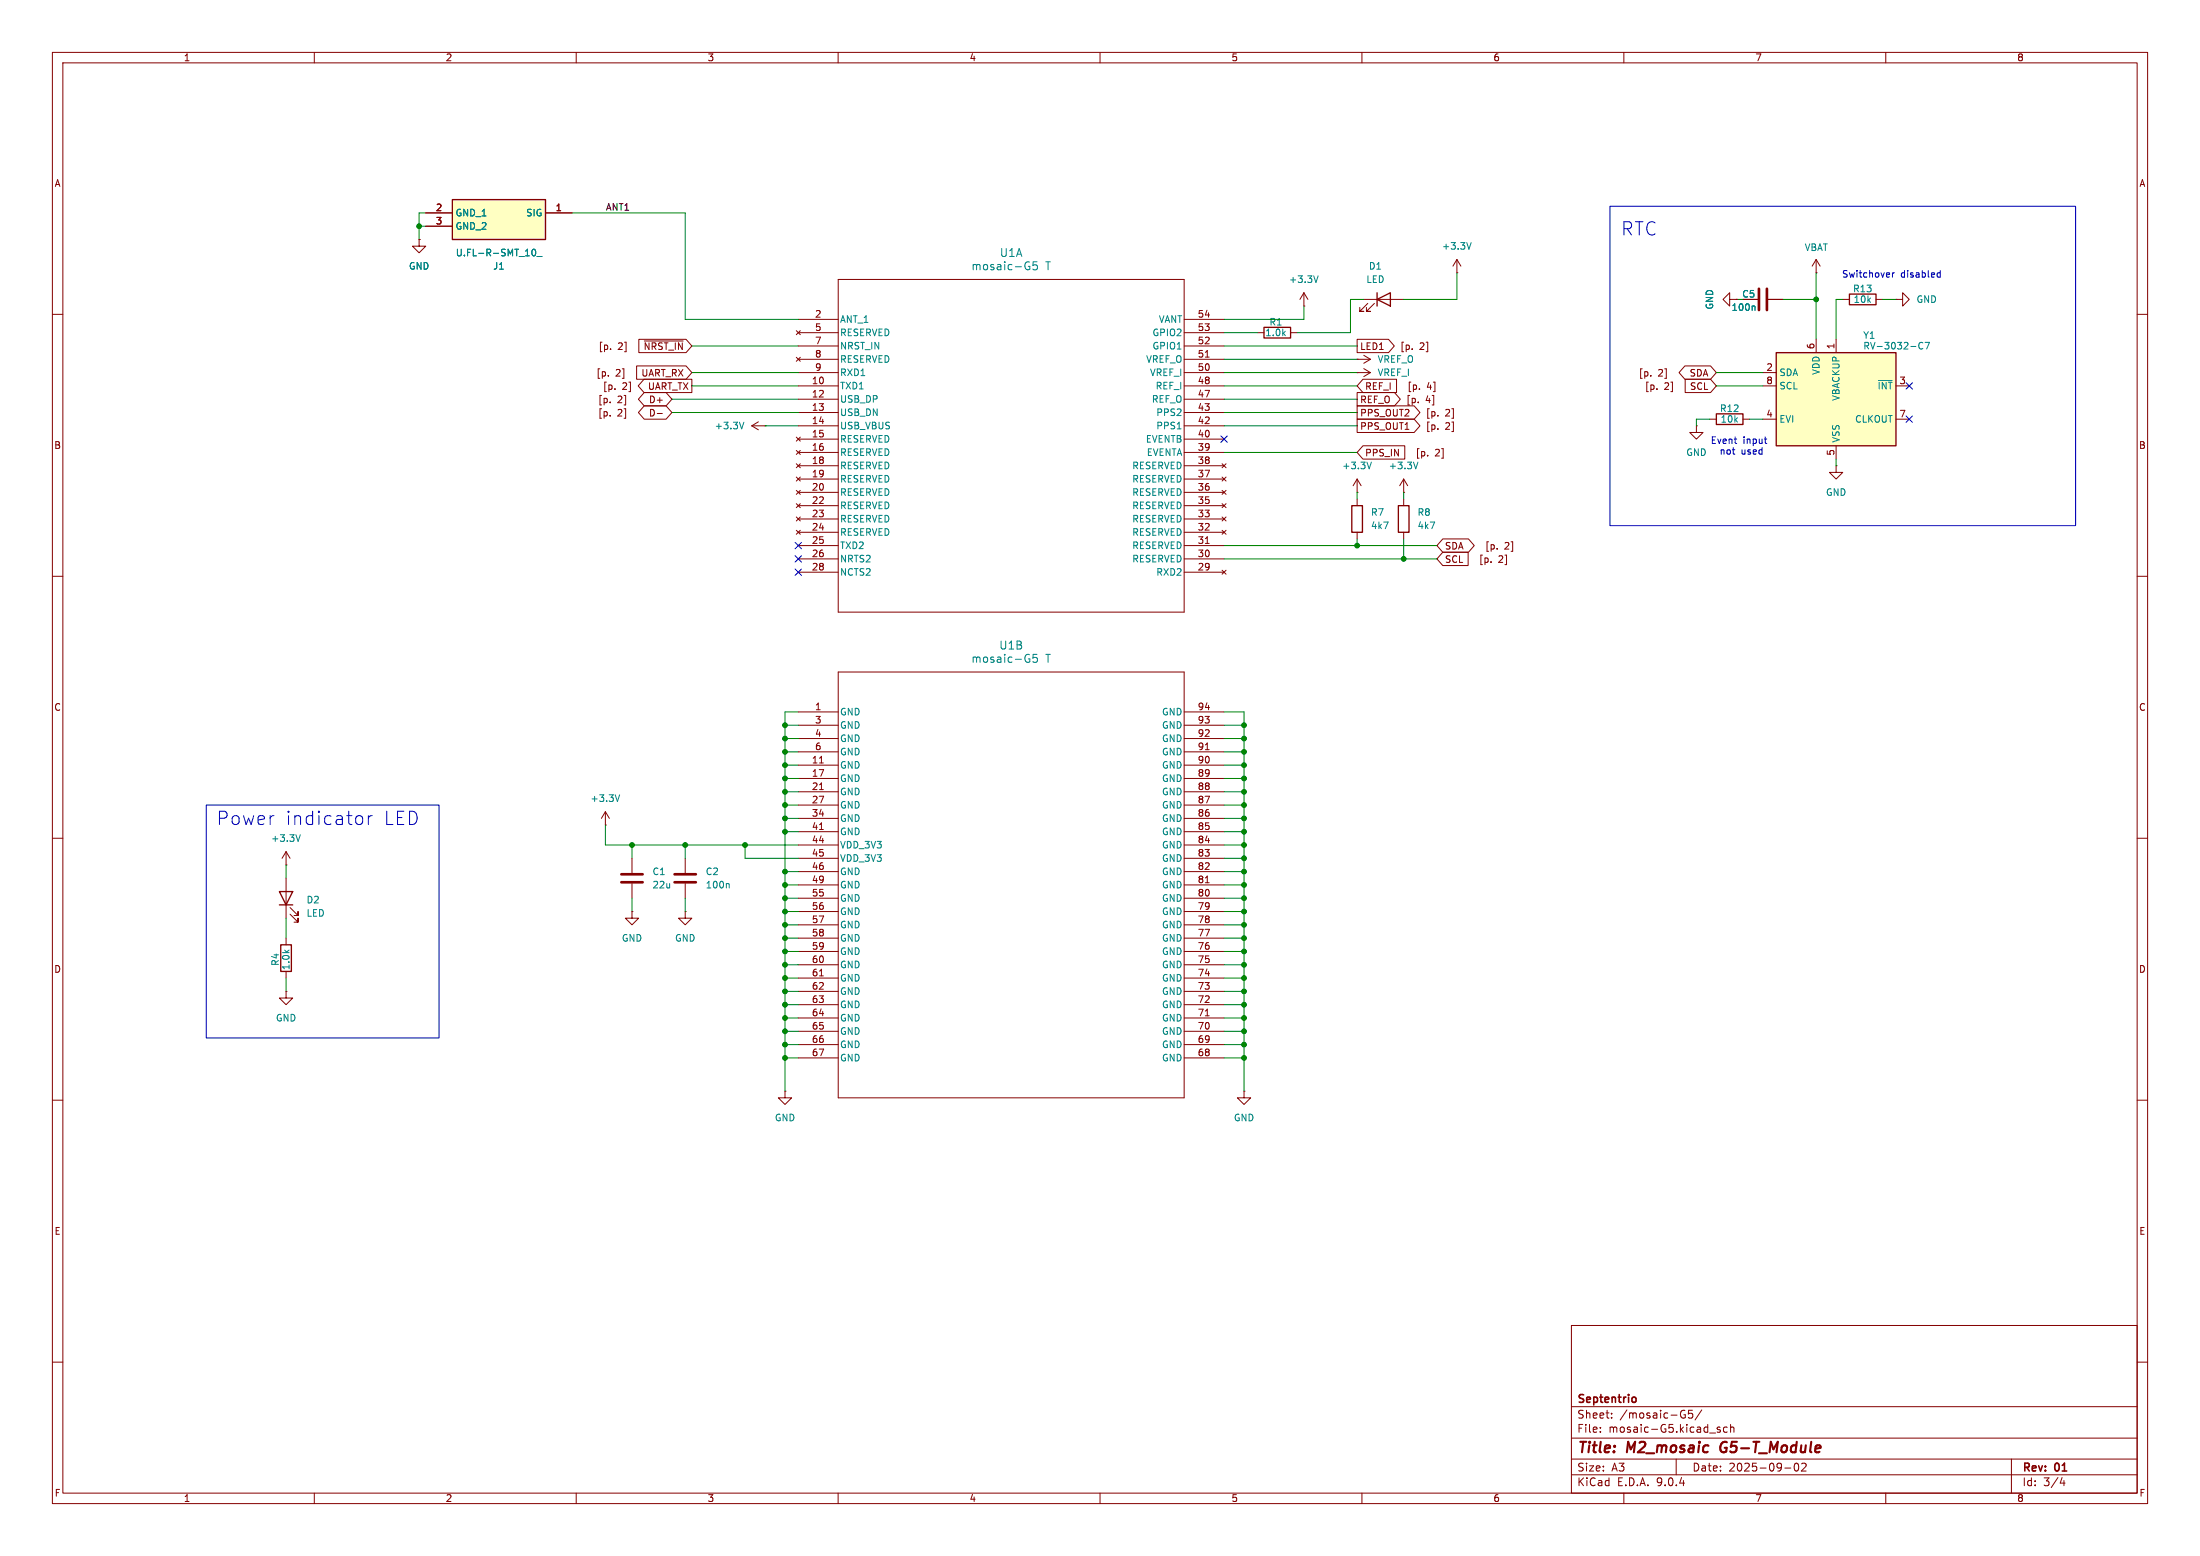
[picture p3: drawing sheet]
<svg xmlns="http://www.w3.org/2000/svg" width="420mm" height="297mm" viewBox="0 0 420 297" stroke-linecap="round" stroke-linejoin="round" font-family="sans-serif">
<path d="M0 0h420v297h-420z" fill="#fff" stroke="#fff" stroke-width=".19"/>
<g fill="none" stroke="#840000" stroke-width=".19">
<path d="M10 10h400v277h-400zM12 12h396v273h-396zM60 10v2M110 10v2M160 10v2M210 10v2M260 10v2M310 10v2M360 10v2M80 45.7v1.3h1.3l-1.3 1.3-1.3-1.3h1.3M80 45.7h.1M160 53.3h66.1v63.5h-66.1z"/>
<path d="M248.9 58.4h.1M248.9 55.9l-.7 1.3M248.9 55.9l.8 1.3M248.9 55.9v2.5M351.8 57.2h1.3M358.1 57.2h1.3M10 60h2M152 63.1l.8 .8M152 68.2l.8 .8M152.4 68.6h7.6M152.4 61h7.6M152.4 63.5h7.6"/>
<path d="M152.4 66h7.6M152.4 71.1h7.6M152.4 73.7h7.6M152.4 76.2h7.6M152.4 78.7h7.6M152.8 63.1l-.8 .8M152.8 68.2l-.8 .8M226.1 68.6h7.6M226.1 61h7.6M226.1 63.5h7.6M226.1 66h7.6M226.1 71.1h7.6"/>
<path d="M226.1 73.7h7.6M226.1 76.2h7.6M226.1 78.7h7.6M230.1 68.2h.7M240 63.5h1.3M246.4 63.5h1.2M259.1 68.6h.1M259.1 71.1h.1M259.1 68.6h2.5M259.1 71.1h2.5M260.3 67.8l1.3 .8M260.3 70.4l1.3 .7"/>
<path d="M261.6 68.6l-1.3 .7M261.6 71.1l-1.3 .8M408 60h2M143.5 81.3h2.5M143.5 81.3l1.3 .7M144.8 80.5l-1.3 .8M146 81.3h.1M152 83.4l.8 .8M152 86l.8 .7M152 88.5l.8 .8M152 91.1l.8 .7M152 93.6l.8 .8"/>
<path d="M152 96.1l.8 .8M152 98.7l.8 .7M152.4 81.3h7.6M152.4 83.8h7.6M152.4 86.4h7.6M152.4 88.9h7.6M152.4 91.4h7.6M152.4 94h7.6M152.4 96.5h7.6M152.4 99.1h7.6M152.8 83.4l-.8 .8M152.8 86l-.8 .7"/>
<path d="M152.8 88.5l-.8 .8M152.8 91.1l-.8 .7M152.8 93.6l-.8 .8M152.8 96.1l-.8 .8M152.8 98.7l-.8 .7M226.1 81.3h7.6M226.1 83.8h7.6M226.1 86.4h7.6M226.1 88.9h7.6M226.1 91.4h7.6M226.1 94h7.6M226.1 96.5h7.6"/>
<path d="M226.1 99.1h7.6M233.3 88.5l.8 .8M233.3 91.1l.8 .7M233.3 93.6l.8 .8M233.3 96.1l.8 .8M233.3 98.7l.8 .7M234.1 88.5l-.8 .8M234.1 91.1l-.8 .7M234.1 93.6l-.8 .8M234.1 96.1l-.8 .8M234.1 98.7l-.8 .7M259.1 95.3v1.2"/>
<path d="M10 110h2M152 101.2l.8 .8M152.4 101.6h7.6M152.4 104.1h7.6M152.4 106.7h7.6M152.4 109.2h7.6M152.8 101.2l-.8 .8M226.1 101.6h7.6M226.1 104.1h7.6M226.1 106.7h7.6M226.1 109.2h7.6M230.1 103.7h.7"/>
<path d="M233.3 101.2l.8 .8M233.3 108.8l.8 .8M234.1 101.2l-.8 .8M234.1 108.8l-.8 .8M259.1 101.6v1.3M408 110h2M152.4 135.9h7.6M152.4 138.4h7.6M160 128.3h66.1v81.3h-66.1zM226.1 135.9h7.6M226.1 138.4h7.6M10 160h2"/>
<path d="M115.6 157.5h.1M115.6 154.9l-.8 1.3M115.6 154.9l.7 1.3M115.6 154.9v2.6M152.4 141h7.6M152.4 143.5h7.6M152.4 146.1h7.6M152.4 148.6h7.6M152.4 151.1h7.6M152.4 153.7h7.6M152.4 156.2h7.6M152.4 158.8h7.6"/>
<path d="M156.5 145.6h.7M156.5 150.7h.7M156.5 158.3h.7M226.1 141h7.6M226.1 143.5h7.6M226.1 146.1h7.6M226.1 148.6h7.6M226.1 151.1h7.6M226.1 153.7h7.6M226.1 156.2h7.6M226.1 158.8h7.6M230.1 143.1h.7"/>
<path d="M408 160h2M54.6 165.1h.1M54.6 162.6l-.8 1.2M54.6 162.6l.8 1.2M54.6 162.6v2.5M54.6 167.6v7.7M55.4 174.5l1.5 1.5v-.7v.7h-.8M55.4 173.2l1.5 1.6v-.8v.8h-.8M130.8 163.8v2.8M130.8 168.7v2.8M152.4 161.3h7.6M152.4 163.8h7.6"/>
<path d="M152.4 166.4h7.6M152.4 168.9h7.6M152.4 171.5h7.6M152.4 174h7.6M152.4 176.5h7.6M152.4 179.1h7.6M226.1 161.3h7.6M226.1 163.8h7.6M226.1 166.4h7.6M226.1 168.9h7.6M226.1 171.5h7.6M226.1 174h7.6"/>
<path d="M226.1 176.5h7.6M226.1 179.1h7.6M230.1 168.5h.7M54.6 189.2v1.3h1.3l-1.3 1.3-1.3-1.3h1.3M54.6 189.2h.1M152.4 181.6h7.6M152.4 184.2h7.6M152.4 186.7h7.6M152.4 189.2h7.6M152.4 191.8h7.6M152.4 194.3h7.6M152.4 196.9h7.6"/>
<path d="M152.4 199.4h7.6M156.5 186.3h.7M226.1 181.6h7.6M226.1 184.2h7.6M226.1 186.7h7.6M226.1 189.2h7.6M226.1 191.8h7.6M226.1 194.3h7.6M226.1 196.9h7.6M226.1 199.4h7.6M230.1 193.9h.7M10 210h2"/>
<path d="M149.9 208.3v1.3h1.2l-1.2 1.2-1.3-1.2h1.3M149.9 208.3h.1M152.4 201.9h7.6M226.1 201.9h7.6M237.5 208.3v1.3h1.3l-1.3 1.2-1.3-1.2h1.3M237.5 208.3h.1M408 210h2M300 253h108v32h-108zM10 260h2M300 278.5h108M300 274.5h108M300 268.5h108"/>
<path d="M305.5 273.2v.2M305.5 272.5v.1M307.7 270.5v.2M307.7 269.8v.1M320 278.5v3M321.1 269.3h.6M321.4 270h.3v.5l-.3 .2-.3-.1M323.1 269.2h-.7l-.1 .7 .2-.1h.5l.2 .2-.1 .5-.2 .2-.6-.2M324.9 269.1l-1.3 1.9M328.4 272.5l-.4-.1-.2 .2 .1 .2 .5 .2v.3h-.6M329.7 272.5l-.4-.1-.3 .3 .2 .6h.5M330.4 272.5l.2-.1 .3 .1 .1 .9"/>
<path d="M330.4 271.9v1.5M342.7 279.4l.2-.1a.8 .8 0 0 1 .5 .7 .8 .8 0 0 1-.5 .8l-.2-.2-.2-.4zM343.9 279.4l.6-.1 .2 .1 .1 .3-.9 1.1h.9M384 278.5v6.5M408 260h2M60 285v2M110 285v2M160 285v2M210 285v2M260 285v2M300 281.5h108M310 285v2"/>
<path d="M340.7 280.2h1.2M360 285v2M393.7 282l-.4 1.1h.9M394 282.6v1"/>
</g>
<path d="M328.7 275.5a1.27 1.27 0 0 0 0 1.6" fill="none" stroke="#840000" stroke-width=".4"/>
<path d="M311.8 266.7l.4 .1 .1 .2v.5l-.5 .2" fill="none" stroke="#840000" stroke-width=".3"/>
<path d="M196.2 50h.3M196.3 50.8h.3v.6l-.4 .1M198 50h-.8v.7l.2-.1h.5l.1 .2v.6l-.2 .1-.6-.1M251.6 52.6l-.4 1.3M142 80.6l-.4 1.3M224.7 81.9h.8M196.2 124.9l.3 .1M196.3 125.8h.3v.5l-.4 .1M198 124.9h-.8v.7l.2-.1 .5 .1 .1 .2v.5l-.2 .1-.6-.1M57.3 159.3l-.4 1.3M118.3 151.7l-.4 1.3M139 168.6l.2 .2v.7" fill="none" stroke="#008484" stroke-width=".19"/>
<path d="M353.1 56.1h5v2.1h-5zM241.3 62.5h5.1v2h-5.1zM258.1 96.5h2v5.1h-2zM53.3 170.2h2.6l-1.3 2.5zM53.3 172.7h2.6" fill="none" stroke="#840000" stroke-width=".25"/>
<path d="M128.8 166.9h4M128.8 168.4h4" fill="none" stroke="#840000" stroke-width=".51"/>
<path d="M86.4 38.1h17.7v7.6h-17.7z" fill="#ffffc2"/>
<path d="M86.4 38.1h17.7v7.6h-17.7zM262.9 57.2l2.5-1.3v2.5zM262.9 55.9v2.5M327.7 79h5v2h-5zM267 96.5h2v5.1h-2zM53.6 180.3h2v5.1h-2z" fill="none" stroke="#840000" stroke-width=".25"/>
<g fill="none" stroke="#840000" stroke-width=".19">
<path d="M81.3 40.6h5.1M81.3 43.2h5.1M104.1 40.6h5.1M260.3 57.2h7.7M261.1 57.9l-1.5 1.5h.7h-.7v-.7M262.4 57.9l-1.5 1.5h.7h-.7v-.7M278.1 52.1h.1M278.1 49.5l-.7 1.3M278.1 49.5l.8 1.3M278.1 49.5v2.6M330.2 57.2v1.2l-1.3-1.2 1.3-1.3v1.3h1.3M331.5 57.2h.1"/>
<path d="M332.7 57.2h2.8M337.6 57.2h2.8M361.9 57.2h1.3v-1.3l1.3 1.3-1.3 1.2v-1.2M361.9 57.2h.1M268 94h.1M268 91.4v2.6M268 95.3v1.2M268 91.4l-.8 1.3M268 91.4l.7 1.3M323.8 81.3v1.3h1.3l-1.3 1.2-1.2-1.2h1.2M323.8 81.3h.1M326.4 80h1.3"/>
<path d="M332.7 80h1.3M268 101.6v1.3M54.6 179.1v1.2M120.6 174v1.3h1.3l-1.3 1.2-1.2-1.2h1.2M120.6 174h.1M120.6 163.8v2.8M120.6 168.7v2.8M130.8 174v1.3h1.3l-1.3 1.2-1.3-1.2h1.3M130.8 174h.1M54.6 185.4v1.3"/>
</g>
<path d="M101.7 47.6h.1a.68 .68 0 0 1 .5 .6 .68 .68 0 0 1-.5 .6 .84 .84 0 0 1-.1-1.2zM102.5 49h1M280.9 46.3l-.5 1.3M334.9 58.4l.1 .2v.7M270.7 88.2l-.4 1.3" fill="none" stroke="#008484" stroke-width=".19"/>
<path d="M335.8 55.1v4.1M337.3 55.1v4.1M118.6 166.9h4.1M118.6 168.4h4.1" fill="none" stroke="#840000" stroke-width=".51"/>
<path d="M339.1 67.3h22.8v17.8h-22.8z" fill="#ffffc2"/>
<path d="M339.1 67.3h22.8v17.8h-22.8z" fill="none" stroke="#840000" stroke-width=".25"/>
<g fill="none" stroke="#840000" stroke-width=".19">
<path d="M80 45.7h.1M81.3 40.6h5.1M81.3 43.2h5.1M104.1 40.6h5.1M331.5 57.2h.1M332.7 57.2h2.8M337.6 57.2h2.8M346.7 52.1h.1M346.7 49.5v2.6M346.7 49.5l-.8 1.3M346.7 49.5l.8 1.3M116.1 71.7v.1"/>
<path d="M116.5 79.3v.1M116.5 76.7v.2M116.6 66.6v.1M117.4 74.2v.1M121.5 69.8h9.5l1.1 1.3-1.1 1.3h-9.5zM122 64.8h9l1.1 1.2-1.1 1.3h-9zM122.9 72.4h9.2v2.5h-9.2l-1.1-1.2zM123 77.5h4.2l1.1 1.2-1.1 1.3h-4.2l-1.1-1.3zM123 74.9h4.2l1.1 1.3-1.1 1.3h-4.2l-1.1-1.3zM123 65.1h7.4M125.5 78.9h.9M259.1 64.8h6l1.1 1.2-1.1 1.3h-6z"/>
<path d="M259.1 77.5h10.9l1.1 1.2-1.1 1.3h-10.9zM259.1 74.9h7.1l1.1 1.3-1.1 1.3h-7.1zM260.2 72.4h6.4v2.5h-6.4l-1.1-1.2zM269.6 66.6v.1M270.7 76.7v.2M271 74.2v.1M274.5 79.3v.1M315.1 71.7v.1M316.3 74.2v.1M321.6 69.8h4.9l1.2 1.3-1.2 1.3h-4.9l-1.1-1.3zM321.7 72.4h4.8l1.2 1.3-1.2 1.2h-4.8zM336.5 71.1h2.6"/>
<path d="M336.5 73.7h2.6M346.7 64.8v2.5M350.5 64.8v2.5M361.9 73.7h2.6M259.1 94h.1M259.1 80h10.9l1.1 1.3-1.1 1.3h-10.9zM259.1 91.4l-.8 1.3M259.1 91.4l.7 1.3M259.1 91.4v2.6M260.2 85.1h8v2.5h-8l-1.1-1.2zM272.5 86.9v.1M274.5 81.8v.2"/>
<path d="M336.5 80h2.6M350.5 88.9v1.3h1.3l-1.3 1.2-1.3-1.2h1.3M350.5 88.9h.1M350.5 85.1v2.5M361.9 80h2.6M275.4 102.9h4.9l1.1 1.2-1.1 1.3h-4.9l-1.1-1.3zM275.4 105.4h4.9v2.6h-4.9l-1.1-1.3zM284.6 107.2v.2M285.8 104.7v.1"/>
</g>
<path d="M101.7 47.6h.1a.68 .68 0 0 1 .5 .6 .68 .68 0 0 1-.5 .6 .84 .84 0 0 1-.1-1.2zM102.5 49h1M334.9 58.4l.1 .2v.7M358.6 72.6h2.6M367.1 65.5a.6 .6 0 0 0-.9 .4 .6 .6 0 0 0 .6 .7l.3-.1M367.5 65.3h.9l-.6 1.3M261.8 88.2l-.4 1.3" fill="none" stroke="#008484" stroke-width=".19"/>
<g fill="none" stroke="#008400" stroke-width=".19">
<path d="M80 43.2h1.3M81.3 40.6h-1.3v5.1M109.2 40.6h21.6v20.4h21.6M248.9 58.4v2.6h-15.2M260.3 57.2h-2.5v6.3h-10.2M278.1 52.1v5.1h-10.1M331.5 57.2h1.2M340.4 57.2h6.3M346.7 52.1v12.7M351.8 57.2h-1.3v7.6M359.4 57.2h2.5M128.3 76.2h24.1"/>
<path d="M128.3 78.7h24.1M132.1 71.1h20.3M132.1 73.7h20.3M132.1 66h20.3M233.7 71.1h25.4M233.7 73.7h25.4M233.7 76.2h25.4M233.7 78.7h25.4M233.7 66h25.4M233.7 63.5h6.3M233.7 68.6h25.4M327.7 71.1h8.8"/>
<path d="M327.7 73.7h8.8M146 81.3h6.4M233.7 81.3h25.4M233.7 86.4h25.4M259.1 94v1.3M268 94v1.3M326.4 80h-2.6v1.3M334 80h2.5M350.5 87.6v1.3M233.7 104.1h40.6M233.7 106.7h40.6M259.1 102.9v1.2"/>
<path d="M268 102.9v3.8M149.9 138.4h2.5M152.4 135.9h-2.5v72.4M233.7 135.9h3.8v72.4M233.7 138.4h3.8M115.6 157.5v3.8h36.8M149.9 158.8h2.5M149.9 156.2h2.5M149.9 141h2.5M149.9 143.5h2.5M149.9 153.7h2.5M149.9 146.1h2.5"/>
<path d="M149.9 151.1h2.5M149.9 148.6h2.5M233.7 158.8h3.8M233.7 156.2h3.8M233.7 141h3.8M233.7 143.5h3.8M233.7 153.7h3.8M233.7 146.1h3.8M233.7 151.1h3.8M233.7 148.6h3.8M54.6 165.1v2.5M54.6 175.3v3.8"/>
<path d="M120.6 161.3v2.5M120.6 171.5v2.5M130.8 161.3v2.5M130.8 171.5v2.5M142.2 161.3v2.5h10.2M149.9 166.4h2.5M149.9 168.9h2.5M149.9 171.5h2.5M149.9 174h2.5M149.9 176.5h2.5M149.9 179.1h2.5M233.7 161.3h3.8"/>
<path d="M233.7 163.8h3.8M233.7 166.4h3.8M233.7 168.9h3.8M233.7 171.5h3.8M233.7 174h3.8M233.7 176.5h3.8M233.7 179.1h3.8M54.6 186.7v2.5M149.9 196.9h2.5M149.9 199.4h2.5M149.9 194.3h2.5M149.9 191.8h2.5"/>
<path d="M149.9 186.7h2.5M149.9 184.2h2.5M149.9 189.2h2.5M149.9 181.6h2.5M233.7 196.9h3.8M233.7 199.4h3.8M233.7 194.3h3.8M233.7 191.8h3.8M233.7 186.7h3.8M233.7 184.2h3.8M233.7 189.2h3.8M233.7 181.6h3.8"/>
<path d="M149.9 201.9h2.5M233.7 201.9h3.8"/>
</g>
<path d="M363.9 73.1l1.2 1.2M363.9 79.4l1.2 1.2M365.1 73.1l-1.2 1.2M365.1 79.4l-1.2 1.2M233.1 83.2l1.2 1.2M234.3 83.2l-1.2 1.2M151.8 108.6l1.2 1.2M151.8 103.5l1.2 1.2M151.8 106.1l1.2 1.2M153 108.6l-1.2 1.2M153 103.5l-1.2 1.2M153 106.1l-1.2 1.2" fill="none" stroke="#000084" stroke-width=".19"/>
<path d="M307.3 39.4h88.9v60.9h-88.9zM361.3 52.1v.8M361.6 52.1l-.3 .2M369.9 52.1h.5M369.9 52.8h.5M370.4 51.6v1.3M336.8 83.8h.5M337.1 84.6l.2 .1M39.4 153.7h44.4v44.4h-44.4zM69 155.8l.2 .4v.7l-.2 .4M70.3 155.7v1.7M71 155.7a.65 .65 0 0 0-.7 .5" fill="none" stroke="#0000c2" stroke-width=".19"/>
<g fill="#008400" stroke="#008400" stroke-width=".19">
<circle cx="237.5" cy="153.7" r=".46"/>
<circle cx="237.5" cy="163.8" r=".46"/>
<circle cx="237.5" cy="166.4" r=".46"/>
<circle cx="237.5" cy="161.3" r=".46"/>
<circle cx="237.5" cy="168.9" r=".46"/>
<circle cx="237.5" cy="148.6" r=".46"/>
<circle cx="237.5" cy="151.1" r=".46"/>
<circle cx="237.5" cy="171.5" r=".46"/>
<circle cx="237.5" cy="146.1" r=".46"/>
<circle cx="237.5" cy="158.8" r=".46"/>
<circle cx="237.5" cy="156.2" r=".46"/>
<circle cx="130.8" cy="161.3" r=".46"/>
<circle cx="142.2" cy="161.3" r=".46"/>
<circle cx="149.9" cy="166.4" r=".46"/>
<circle cx="149.9" cy="189.2" r=".46"/>
<circle cx="149.9" cy="186.7" r=".46"/>
<circle cx="120.6" cy="161.3" r=".46"/>
<circle cx="149.9" cy="141" r=".46"/>
<circle cx="149.9" cy="143.5" r=".46"/>
<circle cx="149.9" cy="153.7" r=".46"/>
<circle cx="149.9" cy="156.2" r=".46"/>
<circle cx="149.9" cy="158.8" r=".46"/>
<circle cx="149.9" cy="146.1" r=".46"/>
<circle cx="149.9" cy="151.1" r=".46"/>
<circle cx="149.9" cy="148.6" r=".46"/>
<circle cx="80" cy="43.2" r=".46"/>
<circle cx="149.9" cy="138.4" r=".46"/>
<circle cx="346.7" cy="57.2" r=".46"/>
<circle cx="268" cy="106.7" r=".46"/>
<circle cx="237.5" cy="138.4" r=".46"/>
<circle cx="259.1" cy="104.1" r=".46"/>
<circle cx="237.5" cy="141" r=".46"/>
<circle cx="237.5" cy="143.5" r=".46"/>
<circle cx="237.5" cy="174" r=".46"/>
<circle cx="237.5" cy="179.1" r=".46"/>
<circle cx="237.5" cy="176.5" r=".46"/>
<circle cx="237.5" cy="199.4" r=".46"/>
<circle cx="237.5" cy="196.9" r=".46"/>
<circle cx="237.5" cy="189.2" r=".46"/>
<circle cx="237.5" cy="194.3" r=".46"/>
<circle cx="237.5" cy="191.8" r=".46"/>
<circle cx="237.5" cy="184.2" r=".46"/>
<circle cx="237.5" cy="186.7" r=".46"/>
<circle cx="237.5" cy="201.9" r=".46"/>
<circle cx="237.5" cy="181.6" r=".46"/>
<circle cx="149.9" cy="181.6" r=".46"/>
<circle cx="149.9" cy="184.2" r=".46"/>
<circle cx="149.9" cy="196.9" r=".46"/>
<circle cx="149.9" cy="199.4" r=".46"/>
<circle cx="149.9" cy="194.3" r=".46"/>
<circle cx="149.9" cy="191.8" r=".46"/>
<circle cx="149.9" cy="168.9" r=".46"/>
<circle cx="149.9" cy="174" r=".46"/>
<circle cx="149.9" cy="171.5" r=".46"/>
<circle cx="149.9" cy="179.1" r=".46"/>
<circle cx="149.9" cy="176.5" r=".46"/>
<circle cx="149.9" cy="201.9" r=".46"/>
</g>
<g font-size="3.5" fill="#0000c2">
<text x="309.4" y="45.2">RTC</text>
<text x="41.3" y="157.7">Power</text>
<text x="54.5" y="157.7">indicator</text>
<text x="73.1" y="157.7">LED</text>
</g>
<g font-size="2.8" fill="#840000">
<text x="301" y="277.9">Title:</text>
<text x="310.6" y="277.9">M2_mosaic</text>
<text x="329.3" y="277.9">G5-T_Module</text>
</g>
<g font-size="2.1" fill="#008484">
<text x="185.3" y="51.8">mosaic-G5</text>
<text x="190.8" y="49.3">U1A</text>
<text x="199.6" y="51.8">T</text>
<text x="190.7" y="124.2">U1B</text>
<text x="185.3" y="126.7">mosaic-G5</text>
<text x="199.6" y="126.7">T</text>
</g>
<g font-size="2.1" fill="#840000">
<text x="301" y="268.2">Septentrio</text>
<text x="301" y="273.7">File:</text>
<text x="301" y="271">Sheet:</text>
<text x="307.1" y="273.7">mosaic-G5.kicad_sch</text>
<text x="309.2" y="271">/mosaic-G5/</text>
<text x="301" y="281.1">Size:</text>
<text x="307.6" y="281.1">A3</text>
<text x="323" y="281.1">Date:</text>
<text x="330" y="281.1">2025-09-02</text>
<text x="386" y="281.3">Rev:</text>
<text x="392.4" y="281.3">01</text>
<text x="301" y="283.9">KiCad</text>
<text x="308.7" y="283.9">E.D.A.</text>
<text x="316.3" y="283.9">9.0.4</text>
<text x="386" y="283.9">Id:</text>
<text x="390.1" y="283.9">3/4</text>
</g>
<g font-size="1.8" fill="#840000">
<text x="35" y="11.9">1</text>
<text x="85" y="11.9">2</text>
<text x="135" y="11.9">3</text>
<text x="185" y="11.9">4</text>
<text x="235" y="11.9">5</text>
<text x="285" y="11.9">6</text>
<text x="335" y="11.9">7</text>
<text x="385" y="11.9">8</text>
<text x="10.3" y="35.9">A</text>
<text x="408.3" y="35.9">A</text>
<text x="83.1" y="40.4">2</text>
<text x="106" y="40.4">1</text>
<text x="83.1" y="42.9">3</text>
<text x="155.5" y="60.7">2</text>
<text x="155.5" y="63.2">5</text>
<text x="155.5" y="65.8">7</text>
<text x="228.6" y="60.7">54</text>
<text x="228.6" y="63.2">53</text>
<text x="228.6" y="65.8">52</text>
<text x="114.2" y="67">[p.</text>
<text x="117.9" y="67">2]</text>
<text x="122.8" y="67">~{NRST_IN}</text>
<text x="155.5" y="68.3">8</text>
<text x="155.5" y="70.9">9</text>
<text x="228.6" y="68.3">51</text>
<text x="228.6" y="70.9">50</text>
<text x="259.6" y="67">LED1</text>
<text x="267.2" y="67">[p.</text>
<text x="271" y="67">2]</text>
<text x="337.1" y="70.9">2</text>
<text x="346.5" y="66.7" transform="rotate(-90 346.5 66.7)">6</text>
<text x="350.3" y="66.7" transform="rotate(-90 350.3 66.7)">1</text>
<text x="113.7" y="72.1">[p.</text>
<text x="114.1" y="77.2">[p.</text>
<text x="115" y="74.6">[p.</text>
<text x="117.5" y="72.1">2]</text>
<text x="117.8" y="77.2">2]</text>
<text x="118.8" y="74.6">2]</text>
<text x="122.3" y="72.1">UART_RX</text>
<text x="123.6" y="74.6">UART_TX</text>
<text x="123.8" y="77.2">D+</text>
<text x="154.9" y="73.4">10</text>
<text x="154.9" y="75.9">12</text>
<text x="228.6" y="73.4">48</text>
<text x="228.6" y="75.9">47</text>
<text x="259.6" y="77.2">REF_O</text>
<text x="260.5" y="74.6">REF_I</text>
<text x="268.3" y="77.2">[p.</text>
<text x="268.6" y="74.6">[p.</text>
<text x="272.1" y="77.2">4]</text>
<text x="272.3" y="74.6">4]</text>
<text x="312.7" y="72.1">[p.</text>
<text x="313.9" y="74.6">[p.</text>
<text x="316.5" y="72.1">2]</text>
<text x="317.7" y="74.6">2]</text>
<text x="322.5" y="72.1">SDA</text>
<text x="322.5" y="74.6">SCL</text>
<text x="337.1" y="73.4">8</text>
<text x="362.5" y="73.4">3</text>
<text x="114.1" y="79.7">[p.</text>
<text x="117.8" y="79.7">2]</text>
<text x="123.8" y="79.7">D-</text>
<text x="154.9" y="78.5">13</text>
<text x="154.9" y="81">14</text>
<text x="154.9" y="83.6">15</text>
<text x="228.6" y="78.5">43</text>
<text x="228.6" y="81">42</text>
<text x="228.6" y="83.6">40</text>
<text x="259.6" y="79.7">PPS_OUT2</text>
<text x="259.6" y="82.2">PPS_OUT1</text>
<text x="272.1" y="79.7">[p.</text>
<text x="272.1" y="82.2">[p.</text>
<text x="275.9" y="79.7">2]</text>
<text x="275.9" y="82.2">2]</text>
<text x="337.1" y="79.8">4</text>
<text x="362.5" y="79.8">7</text>
<text x="10.3" y="85.9">B</text>
<text x="154.9" y="86.1">16</text>
<text x="154.9" y="88.6">18</text>
<text x="228.6" y="86.1">39</text>
<text x="228.6" y="88.6">38</text>
<text x="260.5" y="87.3">PPS_IN</text>
<text x="270.1" y="87.3">[p.</text>
<text x="273.9" y="87.3">2]</text>
<text x="350.3" y="87.1" transform="rotate(-90 350.3 87.1)">5</text>
<text x="408.2" y="85.9">B</text>
<text x="154.9" y="91.2">19</text>
<text x="154.9" y="93.7">20</text>
<text x="228.6" y="91.2">37</text>
<text x="228.6" y="93.7">36</text>
<text x="154.9" y="96.3">22</text>
<text x="154.9" y="98.8">23</text>
<text x="154.9" y="101.3">24</text>
<text x="228.6" y="96.3">35</text>
<text x="228.6" y="98.8">33</text>
<text x="228.6" y="101.3">32</text>
<text x="154.9" y="103.9">25</text>
<text x="154.9" y="106.4">26</text>
<text x="228.6" y="103.9">31</text>
<text x="228.6" y="106.4">30</text>
<text x="275.7" y="105.1">SDA</text>
<text x="275.7" y="107.6">SCL</text>
<text x="282.2" y="107.6">[p.</text>
<text x="283.4" y="105.1">[p.</text>
<text x="286" y="107.6">2]</text>
<text x="287.2" y="105.1">2]</text>
<text x="154.9" y="109">28</text>
<text x="228.6" y="109">29</text>
<text x="10.3" y="135.9">C</text>
<text x="155.5" y="135.6">1</text>
<text x="228.6" y="135.6">94</text>
<text x="408.2" y="135.9">C</text>
<text x="155.5" y="138.2">3</text>
<text x="155.5" y="140.7">4</text>
<text x="155.5" y="143.3">6</text>
<text x="228.6" y="138.2">93</text>
<text x="228.6" y="140.7">92</text>
<text x="228.6" y="143.3">91</text>
<text x="154.9" y="145.8">11</text>
<text x="154.9" y="148.3">17</text>
<text x="228.6" y="145.8">90</text>
<text x="228.6" y="148.3">89</text>
<text x="154.9" y="150.9">21</text>
<text x="154.9" y="153.4">27</text>
<text x="154.9" y="156">34</text>
<text x="228.6" y="150.9">88</text>
<text x="228.6" y="153.4">87</text>
<text x="228.6" y="156">86</text>
<text x="154.9" y="158.5">41</text>
<text x="154.9" y="161">44</text>
<text x="228.6" y="158.5">85</text>
<text x="228.6" y="161">84</text>
<text x="154.9" y="163.6">45</text>
<text x="154.9" y="166.1">46</text>
<text x="228.6" y="163.6">83</text>
<text x="228.6" y="166.1">82</text>
<text x="154.9" y="168.7">49</text>
<text x="154.9" y="171.2">55</text>
<text x="154.9" y="173.7">56</text>
<text x="228.6" y="168.7">81</text>
<text x="228.6" y="171.2">80</text>
<text x="228.6" y="173.7">79</text>
<text x="154.9" y="176.3">57</text>
<text x="154.9" y="178.8">58</text>
<text x="228.6" y="176.3">78</text>
<text x="228.6" y="178.8">77</text>
<text x="10.3" y="185.9">D</text>
<text x="154.9" y="181.4">59</text>
<text x="154.9" y="183.9">60</text>
<text x="228.6" y="181.4">76</text>
<text x="228.6" y="183.9">75</text>
<text x="408.2" y="185.9">D</text>
<text x="154.9" y="186.4">61</text>
<text x="154.9" y="189">62</text>
<text x="154.9" y="191.5">63</text>
<text x="228.6" y="186.4">74</text>
<text x="228.6" y="189">73</text>
<text x="228.6" y="191.5">72</text>
<text x="154.9" y="194.1">64</text>
<text x="154.9" y="196.6">65</text>
<text x="228.6" y="194.1">71</text>
<text x="228.6" y="196.6">70</text>
<text x="154.9" y="199.1">66</text>
<text x="154.9" y="201.7">67</text>
<text x="228.6" y="199.1">69</text>
<text x="228.6" y="201.7">68</text>
<text x="10.3" y="235.9">E</text>
<text x="408.3" y="235.9">E</text>
<text x="10.3" y="285.9">F</text>
<text x="35" y="286.9">1</text>
<text x="85" y="286.9">2</text>
<text x="135" y="286.9">3</text>
<text x="185" y="286.9">4</text>
<text x="235" y="286.9">5</text>
<text x="285" y="286.9">6</text>
<text x="335" y="286.9">7</text>
<text x="385" y="286.9">8</text>
<text x="408.3" y="285.9">F</text>
</g>
<g font-size="1.8" fill="#008484">
<text x="86.9" y="41.5">GND_1</text>
<text x="100.3" y="41.5">SIG</text>
<text x="86.9" y="44">GND_2</text>
<text x="275.2" y="47.9">+3.3V</text>
<text x="78" y="51.7">GND</text>
<text x="86.9" y="49.1">U.FL-R-SMT_10_</text>
<text x="94.1" y="51.7">J1</text>
<text x="261.2" y="51.7">D1</text>
<text x="344.4" y="48.1">VBAT</text>
<text x="246" y="54.2">+3.3V</text>
<text x="260.7" y="54.2">LED</text>
<text x="327.3" y="59.2" transform="rotate(-90 327.3 59.2)">GND</text>
<text x="330.5" y="59.5">100n</text>
<text x="332.5" y="57">C5</text>
<text x="353.7" y="56">R13</text>
<text x="353.8" y="58">10k</text>
<text x="365.8" y="58">GND</text>
<text x="160.3" y="61.8">ANT_1</text>
<text x="160.3" y="64.4">RESERVED</text>
<text x="219.9" y="64.4">GPIO2</text>
<text x="221.1" y="61.8">VANT</text>
<text x="241.5" y="64.4">1.0k</text>
<text x="242.2" y="62.3">R1</text>
<text x="355.6" y="64.9">Y1</text>
<text x="160.3" y="66.9">NRST_IN</text>
<text x="160.3" y="69.4">RESERVED</text>
<text x="160.3" y="72">RXD1</text>
<text x="218.7" y="69.4">VREF_O</text>
<text x="219.4" y="72">VREF_I</text>
<text x="219.9" y="66.9">GPIO1</text>
<text x="262.9" y="69.4">VREF_O</text>
<text x="262.9" y="72">VREF_I</text>
<text x="339.6" y="72">SDA</text>
<text x="347.6" y="71.6" transform="rotate(-90 347.6 71.6)">VDD</text>
<text x="355.6" y="66.9">RV-3032-C7</text>
<text x="160.3" y="74.5">TXD1</text>
<text x="160.3" y="77.1">USB_DP</text>
<text x="219.8" y="77.1">REF_O</text>
<text x="220.5" y="74.5">REF_I</text>
<text x="339.6" y="74.5">SCL</text>
<text x="351.4" y="76.6" transform="rotate(-90 351.4 76.6)">VBACKUP</text>
<text x="358.3" y="74.5">~{INT}</text>
<text x="136.3" y="82.1">+3.3V</text>
<text x="160.3" y="79.6">USB_DN</text>
<text x="160.3" y="82.1">USB_VBUS</text>
<text x="220.6" y="79.6">PPS2</text>
<text x="220.6" y="82.1">PPS1</text>
<text x="328.3" y="78.8">R12</text>
<text x="328.4" y="80.9">10k</text>
<text x="339.6" y="80.9">EVI</text>
<text x="354" y="80.9">CLKOUT</text>
<text x="160.3" y="84.7">RESERVED</text>
<text x="160.3" y="87.2">RESERVED</text>
<text x="160.3" y="89.8">RESERVED</text>
<text x="216" y="89.8">RESERVED</text>
<text x="218.6" y="84.7">EVENTB</text>
<text x="218.8" y="87.2">EVENTA</text>
<text x="256.1" y="89.8">+3.3V</text>
<text x="265" y="89.8">+3.3V</text>
<text x="321.8" y="87.2">GND</text>
<text x="351.4" y="84.6" transform="rotate(-90 351.4 84.6)">VSS</text>
<text x="160.3" y="92.3">RESERVED</text>
<text x="160.3" y="94.8">RESERVED</text>
<text x="216" y="92.3">RESERVED</text>
<text x="216" y="94.8">RESERVED</text>
<text x="348.5" y="94.8">GND</text>
<text x="160.3" y="97.4">RESERVED</text>
<text x="160.3" y="99.9">RESERVED</text>
<text x="216" y="97.4">RESERVED</text>
<text x="216" y="99.9">RESERVED</text>
<text x="261.6" y="98.7">R7</text>
<text x="261.6" y="101.2">4k7</text>
<text x="270.5" y="98.7">R8</text>
<text x="270.5" y="101.2">4k7</text>
<text x="160.3" y="102.5">RESERVED</text>
<text x="160.3" y="105">TXD2</text>
<text x="160.3" y="107.5">NRTS2</text>
<text x="216" y="102.5">RESERVED</text>
<text x="216" y="105">RESERVED</text>
<text x="216" y="107.5">RESERVED</text>
<text x="160.3" y="110.1">NCTS2</text>
<text x="220.6" y="110.1">RXD2</text>
<text x="160.3" y="136.8">GND</text>
<text x="221.7" y="136.8">GND</text>
<text x="160.3" y="139.3">GND</text>
<text x="160.3" y="141.8">GND</text>
<text x="221.7" y="139.3">GND</text>
<text x="221.7" y="141.8">GND</text>
<text x="160.3" y="144.4">GND</text>
<text x="160.3" y="146.9">GND</text>
<text x="160.3" y="149.5">GND</text>
<text x="221.7" y="144.4">GND</text>
<text x="221.7" y="146.9">GND</text>
<text x="221.7" y="149.5">GND</text>
<text x="112.6" y="153.3">+3.3V</text>
<text x="160.3" y="152">GND</text>
<text x="160.3" y="154.5">GND</text>
<text x="221.7" y="152">GND</text>
<text x="221.7" y="154.5">GND</text>
<text x="51.7" y="160.9">+3.3V</text>
<text x="160.3" y="157.1">GND</text>
<text x="160.3" y="159.6">GND</text>
<text x="221.7" y="157.1">GND</text>
<text x="221.7" y="159.6">GND</text>
<text x="124.5" y="167.2">C1</text>
<text x="134.6" y="167.2">C2</text>
<text x="160.3" y="162.2">VDD_3V3</text>
<text x="160.3" y="164.7">VDD_3V3</text>
<text x="160.3" y="167.2">GND</text>
<text x="221.7" y="162.2">GND</text>
<text x="221.7" y="164.7">GND</text>
<text x="221.7" y="167.2">GND</text>
<text x="58.4" y="172.6">D2</text>
<text x="124.5" y="169.8">22u</text>
<text x="134.6" y="169.8">100n</text>
<text x="160.3" y="169.8">GND</text>
<text x="160.3" y="172.3">GND</text>
<text x="221.7" y="169.8">GND</text>
<text x="221.7" y="172.3">GND</text>
<text x="58.4" y="175.2">LED</text>
<text x="118.6" y="179.9">GND</text>
<text x="128.8" y="179.9">GND</text>
<text x="160.3" y="174.9">GND</text>
<text x="160.3" y="177.4">GND</text>
<text x="160.3" y="179.9">GND</text>
<text x="221.7" y="174.9">GND</text>
<text x="221.7" y="177.4">GND</text>
<text x="221.7" y="179.9">GND</text>
<text x="53.4" y="184.5" transform="rotate(-90 53.4 184.5)">R4</text>
<text x="55.5" y="185.3" transform="rotate(-90 55.5 185.3)">1.0k</text>
<text x="160.3" y="182.5">GND</text>
<text x="160.3" y="185">GND</text>
<text x="221.7" y="182.5">GND</text>
<text x="221.7" y="185">GND</text>
<text x="160.3" y="187.6">GND</text>
<text x="160.3" y="190.1">GND</text>
<text x="221.7" y="187.6">GND</text>
<text x="221.7" y="190.1">GND</text>
<text x="52.6" y="195.2">GND</text>
<text x="160.3" y="192.6">GND</text>
<text x="160.3" y="195.2">GND</text>
<text x="160.3" y="197.7">GND</text>
<text x="221.7" y="192.6">GND</text>
<text x="221.7" y="195.2">GND</text>
<text x="221.7" y="197.7">GND</text>
<text x="160.3" y="200.3">GND</text>
<text x="160.3" y="202.8">GND</text>
<text x="221.7" y="200.3">GND</text>
<text x="221.7" y="202.8">GND</text>
<text x="147.8" y="214.2">GND</text>
<text x="235.5" y="214.2">GND</text>
</g>
<text font-size="1.8" x="115.6" y="40.3">ANT1</text>
<g font-size="1.8" fill="#0000c2">
<text x="351.6" y="53.2">Switchover</text>
<text x="362.8" y="53.2">disabled</text>
<text x="326.5" y="84.9">Event</text>
<text x="328.2" y="87">not</text>
<text x="332.4" y="87">used</text>
<text x="332.7" y="84.9">input</text>
</g>
</svg>
